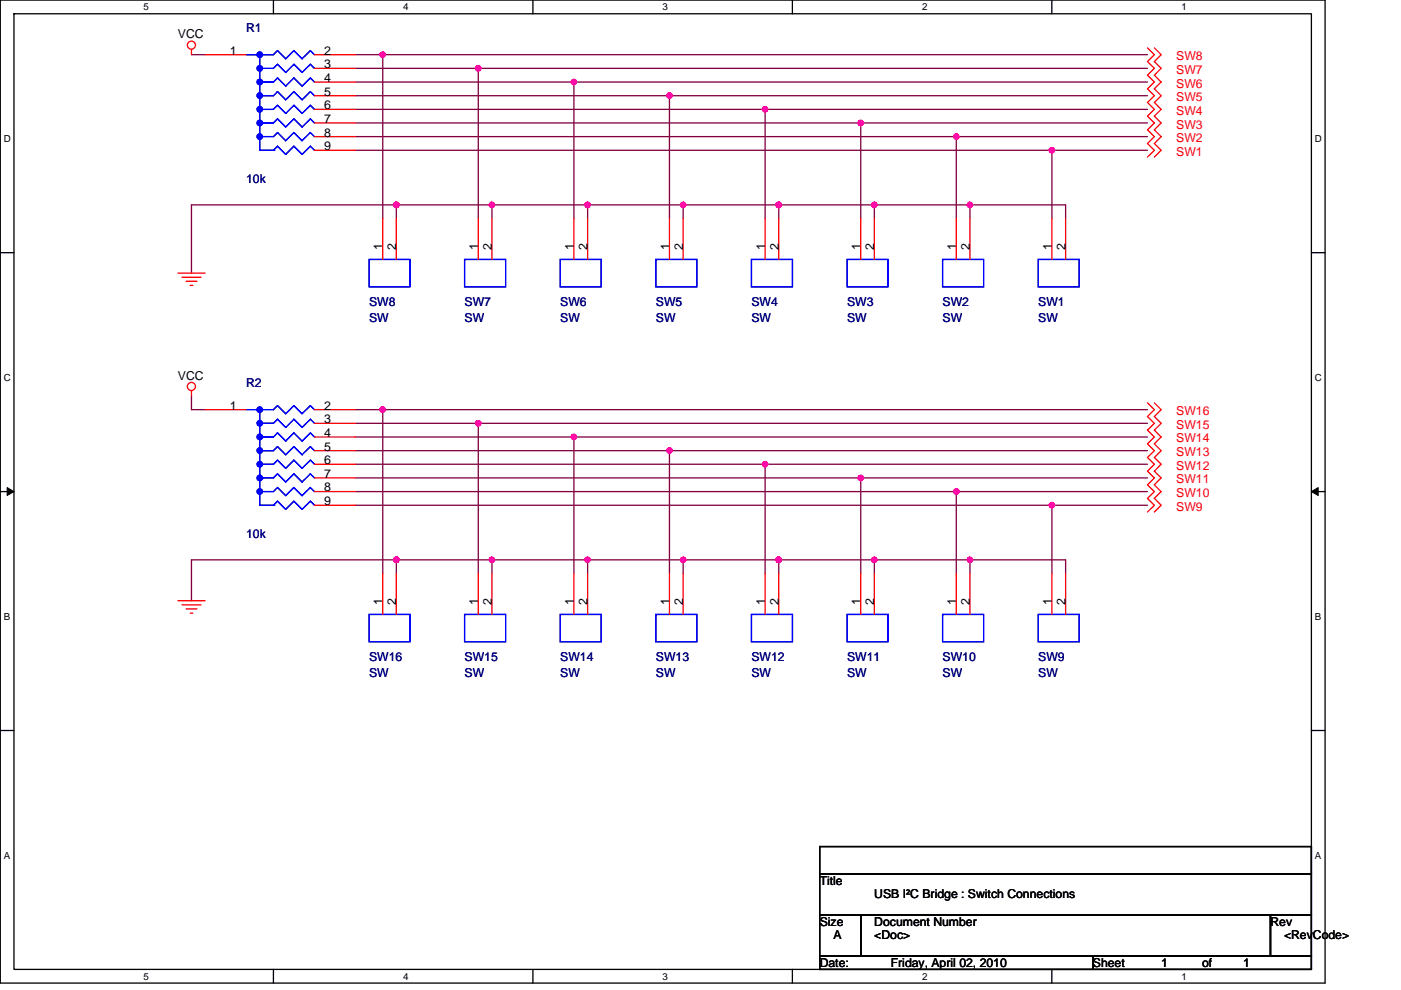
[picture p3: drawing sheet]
<svg xmlns="http://www.w3.org/2000/svg" width="297mm" height="210mm" viewBox="0 0 297 210" stroke-linecap="round" stroke-linejoin="round" font-family="sans-serif">
<path d="M.1 0h280.8v208.5h-280.8zM3 2.9h275v202.7h-275z" fill="none" stroke="#000" stroke-width=".28"/>
<g fill="#fff">
<path d="M30.5 .3h1.1v2.3h-1.1z"/>
<path d="M30.5 205.9h1.1v2.3h-1.1z"/>
</g>
<path d="M58 0v2.9M58 205.6v2.9" fill="none" stroke="#000" stroke-width=".28"/>
<g fill="#fff">
<path d="M85.5 .3h1.1v2.3h-1.1z"/>
<path d="M85.5 205.9h1.1v2.3h-1.1z"/>
</g>
<path d="M113 0v2.9M113 205.6v2.9" fill="none" stroke="#000" stroke-width=".28"/>
<g fill="#fff">
<path d="M140.5 .3h1.1v2.3h-1.1z"/>
<path d="M140.5 205.9h1.1v2.3h-1.1z"/>
</g>
<path d="M168 0v2.9M168 205.6v2.9" fill="none" stroke="#000" stroke-width=".28"/>
<g fill="#fff">
<path d="M195.5 .3h1.2v2.3h-1.2z"/>
<path d="M195.5 205.9h1.2v2.3h-1.2z"/>
</g>
<path d="M223 0v2.9M223 205.6v2.9" fill="none" stroke="#000" stroke-width=".28"/>
<g fill="#fff">
<path d="M250.5 .3h1.2v2.3h-1.2z"/>
<path d="M250.5 205.9h1.2v2.3h-1.2z"/>
<path d="M.8 28.3h1.5v2.3h-1.5z"/>
<path d="M278.8 28.3h1.5v2.3h-1.5z"/>
<path d="M.8 78.9h1.5v2.3h-1.5z"/>
<path d="M278.8 78.9h1.5v2.3h-1.5z"/>
</g>
<path d="M.1 53.6h2.9M278 53.6h2.9" fill="none" stroke="#000" stroke-width=".28"/>
<g fill="#fff">
<path d="M.8 129.6h1.4v2.3h-1.4z"/>
<path d="M278.8 129.6h1.4v2.3h-1.4z"/>
</g>
<path d="M.1 104.3h2.9M278 104.3h2.9" fill="none" stroke="#000" stroke-width=".28"/>
<path d="M1.5 103.4l1.5 .9-1.5 .8zM278 104.3l1.5-.9v1.7z" fill="#000" stroke="#000" stroke-width=".21"/>
<g fill="#fff">
<path d="M.8 180.3h1.4v2.3h-1.4z"/>
<path d="M278.8 180.3h1.4v2.3h-1.4z"/>
</g>
<path d="M.1 154.9h2.9M278 154.9h2.9M173.8 179.6h104.2v5.7h-104.2zM173.8 194h8.7v8.7h-8.7zM173.8 185.3h104.2v8.7h-104.2zM182.5 194h86.9v8.7h-86.9zM269.4 194h8.6v8.7h-8.6zM173.8 202.7h57.9v2.9h-57.9zM231.7 202.7h46.3v2.9h-46.3z" fill="none" stroke="#000" stroke-width=".28"/>
<g fill="none" stroke="#800040" stroke-width=".28">
<path d="M40.6 11.6h2.9M75.4 14.5h26v31.9M75.4 17.4h46.3v29M75.4 11.6h5.7M81.1 11.6v34.8M81.1 11.6h162.2M101.4 14.5h141.9M121.7 17.4h121.6M75.4 31.9h147.6v14.5M75.4 29h127.4v17.4M75.4 20.3h66.5v26.1M75.4 23.2h86.8v23.2"/>
<path d="M75.4 26.1h107.1v20.3M141.9 20.3h101.4M162.2 23.2h81.1M182.5 26.1h60.8M202.8 29h40.5M223 31.9h20.3M84 43.5h20.3M84 43.5h-43.4v14.4M84 43.5v2.9M104.3 43.5v2.9M104.3 43.5h20.3M124.6 43.5v2.9"/>
<path d="M124.6 43.5h20.2M144.8 43.5h20.3M144.8 43.5v2.9M165.1 43.5h20.3M165.1 43.5v2.9M185.4 43.5h20.3M185.4 43.5v2.9M205.7 43.5h20.2v2.9M205.7 43.5v2.9M40.6 84v2.9h2.9M75.4 89.8h26v31.8M75.4 95.6h66.5v26"/>
<path d="M75.4 98.5h86.8v23.1M75.4 92.7h46.3v28.9M75.4 86.9h5.7v34.7M81.1 86.9h162.2M101.4 89.8h141.9M121.7 92.7h121.6M141.9 95.6h101.4M162.2 98.5h81.1M75.4 104.3h127.4v17.3M75.4 107.2h147.6v14.4M75.4 101.4h107.1v20.2M84 118.7h-43.4v8.7"/>
<path d="M84 118.7h20.3M84 118.7v2.9M104.3 118.7v2.9M104.3 118.7h20.3M124.6 118.7v2.9M124.6 118.7h20.2M144.8 118.7h20.3M144.8 118.7v2.9M165.1 118.7h20.3M165.1 118.7v2.9M182.5 101.4h60.8M185.4 118.7h20.3"/>
<path d="M185.4 118.7v2.9M202.8 104.3h40.5M205.7 118.7h20.2v2.9M205.7 118.7v2.9M223 107.2h20.3"/>
</g>
<g fill="#f0f" stroke="#f0f" stroke-width=".28">
<circle cx="84" cy="118.7" r=".57"/>
<circle cx="182.5" cy="101.4" r=".57"/>
<circle cx="104.3" cy="118.7" r=".57"/>
<circle cx="124.6" cy="118.7" r=".57"/>
<circle cx="165.1" cy="118.7" r=".57"/>
<circle cx="144.8" cy="118.7" r=".57"/>
<circle cx="205.6" cy="118.7" r=".57"/>
<circle cx="101.4" cy="89.8" r=".57"/>
<circle cx="141.9" cy="95.6" r=".57"/>
<circle cx="162.2" cy="98.5" r=".57"/>
<circle cx="223" cy="107.1" r=".57"/>
<circle cx="185.4" cy="118.7" r=".57"/>
<circle cx="202.8" cy="104.3" r=".57"/>
<circle cx="121.7" cy="92.7" r=".57"/>
<circle cx="81.1" cy="86.9" r=".57"/>
<circle cx="84" cy="43.5" r=".57"/>
<circle cx="182.5" cy="26.1" r=".57"/>
<circle cx="104.3" cy="43.5" r=".57"/>
<circle cx="124.6" cy="43.5" r=".57"/>
<circle cx="165.1" cy="43.5" r=".57"/>
<circle cx="144.8" cy="43.5" r=".57"/>
<circle cx="205.6" cy="43.5" r=".57"/>
<circle cx="101.4" cy="14.5" r=".57"/>
<circle cx="121.7" cy="17.4" r=".57"/>
<circle cx="141.9" cy="20.3" r=".57"/>
<circle cx="162.2" cy="23.2" r=".57"/>
<circle cx="223" cy="31.9" r=".57"/>
<circle cx="185.4" cy="43.5" r=".57"/>
<circle cx="202.8" cy="29" r=".57"/>
<circle cx="81.1" cy="11.6" r=".57"/>
</g>
<g fill="none" stroke="#f00" stroke-width=".28">
<path d="M40.6 10.5v1.1M43.5 11.6h8.7M66.7 11.6h8.7M66.7 14.5h8.7M66.7 17.4h8.7M243.3 10.2l1.4 1.4-1.4 1.5 1.4 1.4-1.4 1.5 1.4 1.4-1.4 1.4 1.4 1.5-1.4 1.4 1.4 1.5-1.4 1.4 1.4 1.5-1.4 1.4 1.4 1.5-1.4 1.4 1.4 1.5-1.4 1.4M244.7 10.2l1.5 1.4-1.5 1.5 1.5 1.4-1.5 1.5 1.5 1.4-1.5 1.4 1.5 1.5-1.5 1.4 1.5 1.5-1.5 1.4 1.5 1.5-1.5 1.4 1.5 1.5-1.5 1.4 1.5 1.5-1.5 1.4M66.7 20.3h8.7M66.7 23.2h8.7M66.7 26.1h8.7M66.7 29h8.7M66.7 31.9h8.7"/>
<path d="M37.7 57.9h5.8M38.6 58.8h4M39.5 59.7h2.3M81.1 46.4v8.6M84 46.4v8.6M101.4 46.4v8.6M104.3 46.4v8.6M121.7 46.4v8.6M124.6 46.4v8.6M141.9 46.4v8.6M144.8 46.4v8.6M162.2 46.4v8.6"/>
<path d="M165.1 46.4v8.6M182.5 46.4v8.6M185.4 46.4v8.6M202.8 46.4v8.6M205.7 46.4v8.6M223 46.4v8.6M225.9 46.4v8.6M40.3 60.5h.6M40.6 82.8v1.2M43.5 86.9h8.7M66.7 86.9h8.7M66.7 89.8h8.7"/>
<path d="M66.7 92.7h8.7M66.7 95.6h8.7M66.7 98.5h8.7M243.3 85.4l1.4 1.5-1.4 1.4 1.4 1.5-1.4 1.4 1.4 1.5-1.4 1.4 1.4 1.5-1.4 1.4 1.4 1.5-1.4 1.4 1.4 1.5-1.4 1.4 1.4 1.5-1.4 1.4 1.4 1.5-1.4 1.4M244.7 85.4l1.5 1.5-1.5 1.4 1.5 1.5-1.5 1.4 1.5 1.5-1.5 1.4 1.5 1.5-1.5 1.4 1.5 1.5-1.5 1.4 1.5 1.5-1.5 1.4 1.5 1.5-1.5 1.4 1.5 1.5-1.5 1.4M66.7 101.4h8.7M66.7 104.3h8.7M66.7 107.2h8.7M37.7 127.4h5.8M38.6 128.3h4M39.5 129.2h2.3M40.3 130h.6"/>
<path d="M81.1 121.6v8.7M84 121.6v8.7M101.4 121.6v8.7M104.3 121.6v8.7M121.7 121.6v8.7M124.6 121.6v8.7M141.9 121.6v8.7M144.8 121.6v8.7M162.2 121.6v8.7M165.1 121.6v8.7M182.5 121.6v8.7M185.4 121.6v8.7"/>
<path d="M202.8 121.6v8.7M205.7 121.6v8.7M223 121.6v8.7M225.9 121.6v8.7"/>
<circle cx="40.6" cy="9.6" r=".86"/>
<circle cx="40.6" cy="82" r=".86"/>
</g>
<g fill="none" stroke="#00f" stroke-width=".28">
<path d="M55.1 14.5h2.9l.8-.9 1.8 1.8 1.7-1.8 1.7 1.8 1.8-1.8 .9 .9M55.1 17.4h2.9l.8-.9 1.8 1.8 1.7-1.8 1.7 1.8 1.8-1.8 .9 .9M55.1 11.6v20.3h3.2M66.7 11.6l-.9-.9-1.8 1.8-1.7-1.8-1.7 1.8-1.8-1.8-.8 .9h-5.8M58 31.9l.8-.9 1.8 1.7 1.7-1.7 1.7 1.7 1.8-1.7 .9 .9M66.7 20.3l-.9-.9-1.8 1.8-1.7-1.8-1.7 1.8-1.8-1.8-.8 .9h-2.9M66.7 23.2l-.9-.9-1.8 1.8-1.7-1.8-1.7 1.8-1.8-1.8-.8 .9h-2.9M66.7 26.1l-.9-.9-1.8 1.7-1.7-1.7-1.7 1.7-1.8-1.7-.8 .9h-2.9M66.7 29l-.9-.9-1.8 1.7-1.7-1.7-1.7 1.7-1.8-1.7-.8 .9h-2.9M78.2 55h8.7v5.8h-8.7zM98.5 55h8.7v5.8h-8.7zM118.8 55h8.7v5.8h-8.7z"/>
<path d="M139.1 55h8.6v5.8h-8.6zM159.3 55h8.7v5.8h-8.7zM179.6 55h8.7v5.8h-8.7zM199.9 55h8.7v5.8h-8.7zM220.1 55h8.7v5.8h-8.7zM55.1 92.7h2.9l.8-.9 1.8 1.8 1.7-1.8 1.7 1.8 1.8-1.8 .9 .9M55.1 86.9v20.3h3.2M66.7 95.6l-.9-.9-1.8 1.8-1.7-1.8-1.7 1.8-1.8-1.8-.8 .9h-2.9M66.7 98.5l-.9-.9-1.8 1.7-1.7-1.7-1.7 1.7-1.8-1.7-.8 .9h-2.9M66.7 86.9l-.9-.9-1.8 1.8-1.7-1.8-1.7 1.8-1.8-1.8-.8 .9h-5.8M66.7 89.8l-.9-.9-1.8 1.8-1.7-1.8-1.7 1.8-1.8-1.8-.8 .9h-2.9M58 107.2l.8-.9 1.8 1.7 1.7-1.7 1.7 1.7 1.8-1.7 .9 .9"/>
<path d="M66.7 101.4l-.9-.9-1.8 1.7-1.7-1.7-1.7 1.7-1.8-1.7-.8 .9h-2.9M66.7 104.3l-.9-.9-1.8 1.7-1.7-1.7-1.7 1.7-1.8-1.7-.8 .9h-2.9M78.2 130.3h8.7v5.8h-8.7zM98.5 130.3h8.7v5.8h-8.7zM118.8 130.3h8.7v5.8h-8.7zM139.1 130.3h8.6v5.8h-8.6zM159.3 130.3h8.7v5.8h-8.7zM179.6 130.3h8.7v5.8h-8.7zM199.9 130.3h8.7v5.8h-8.7zM220.1 130.3h8.7v5.8h-8.7z"/>
</g>
<g fill="#00f" stroke="#00f" stroke-width=".28">
<circle cx="55.1" cy="86.9" r=".57"/>
<circle cx="55.1" cy="89.8" r=".57"/>
<circle cx="55.1" cy="92.7" r=".57"/>
<circle cx="55.1" cy="95.6" r=".57"/>
<circle cx="55.1" cy="101.4" r=".57"/>
<circle cx="55.1" cy="98.5" r=".57"/>
<circle cx="55.1" cy="104.3" r=".57"/>
<circle cx="55.1" cy="11.6" r=".57"/>
<circle cx="55.1" cy="14.5" r=".57"/>
<circle cx="55.1" cy="17.4" r=".57"/>
<circle cx="55.1" cy="20.3" r=".57"/>
<circle cx="55.1" cy="26.1" r=".57"/>
<circle cx="55.1" cy="23.2" r=".57"/>
<circle cx="55.1" cy="29" r=".57"/>
</g>
<g font-size="2.6">
<text x="37.7" y="8.1">VCC</text>
<text x="48.7" y="11.6">1</text>
<text x="68.7" y="11.6">2</text>
<text x="68.7" y="14.5">3</text>
<text x="68.7" y="17.4">4</text>
<text x="68.7" y="20.3">5</text>
<text x="68.7" y="23.2">6</text>
<text x="68.7" y="26.1">7</text>
<text x="68.7" y="29">8</text>
<text x="68.7" y="31.9">9</text>
<text x="81.1" y="53" transform="rotate(-90 81.1 53)">1</text>
<text x="84" y="53" transform="rotate(-90 84 53)">2</text>
<text x="101.4" y="53" transform="rotate(-90 101.4 53)">1</text>
<text x="104.3" y="53" transform="rotate(-90 104.3 53)">2</text>
<text x="121.7" y="53" transform="rotate(-90 121.7 53)">1</text>
<text x="124.6" y="53" transform="rotate(-90 124.6 53)">2</text>
<text x="141.9" y="53" transform="rotate(-90 141.9 53)">1</text>
<text x="144.8" y="53" transform="rotate(-90 144.8 53)">2</text>
<text x="162.2" y="53" transform="rotate(-90 162.2 53)">1</text>
<text x="165.1" y="53" transform="rotate(-90 165.1 53)">2</text>
<text x="182.5" y="53" transform="rotate(-90 182.5 53)">1</text>
<text x="185.4" y="53" transform="rotate(-90 185.4 53)">2</text>
<text x="202.7" y="53" transform="rotate(-90 202.7 53)">1</text>
<text x="205.6" y="53" transform="rotate(-90 205.6 53)">2</text>
<text x="223" y="53" transform="rotate(-90 223 53)">1</text>
<text x="225.9" y="53" transform="rotate(-90 225.9 53)">2</text>
<text x="37.7" y="80.5">VCC</text>
<text x="48.7" y="86.9">1</text>
<text x="68.7" y="86.9">2</text>
<text x="68.7" y="89.8">3</text>
<text x="68.7" y="92.7">4</text>
<text x="68.7" y="95.6">5</text>
<text x="68.7" y="98.4">6</text>
<text x="68.7" y="101.3">7</text>
<text x="68.7" y="104.2">8</text>
<text x="68.7" y="107.1">9</text>
<text x="81.1" y="128.3" transform="rotate(-90 81.1 128.3)">1</text>
<text x="84" y="128.3" transform="rotate(-90 84 128.3)">2</text>
<text x="101.4" y="128.3" transform="rotate(-90 101.4 128.3)">1</text>
<text x="104.3" y="128.3" transform="rotate(-90 104.3 128.3)">2</text>
<text x="121.7" y="128.3" transform="rotate(-90 121.7 128.3)">1</text>
<text x="124.6" y="128.3" transform="rotate(-90 124.6 128.3)">2</text>
<text x="141.9" y="128.3" transform="rotate(-90 141.9 128.3)">1</text>
<text x="144.8" y="128.3" transform="rotate(-90 144.8 128.3)">2</text>
<text x="162.2" y="128.3" transform="rotate(-90 162.2 128.3)">1</text>
<text x="165.1" y="128.3" transform="rotate(-90 165.1 128.3)">2</text>
<text x="182.5" y="128.3" transform="rotate(-90 182.5 128.3)">1</text>
<text x="185.4" y="128.3" transform="rotate(-90 185.4 128.3)">2</text>
<text x="202.7" y="128.3" transform="rotate(-90 202.7 128.3)">1</text>
<text x="205.6" y="128.3" transform="rotate(-90 205.6 128.3)">2</text>
<text x="223" y="128.3" transform="rotate(-90 223 128.3)">1</text>
<text x="225.9" y="128.3" transform="rotate(-90 225.9 128.3)">2</text>
<text x="173.8" y="187.7">Title</text>
<text x="185.4" y="190.6">USB I²C Bridge : Switch Connections</text>
<text x="173.8" y="196.4">Size</text>
<text x="185.4" y="196.4">Document Number</text>
<text x="269.4" y="196.4">Rev</text>
<text x="176.7" y="199.3">A</text>
<text x="185.4" y="199.3">&lt;Doc&gt;</text>
<text x="272.2" y="199.3">&lt;RevCode&gt;</text>
<text x="173.8" y="205">Date:</text>
<text x="188.9" y="205">Friday, April 02, 2010</text>
<text x="231.7" y="205">Sheet</text>
<text x="246.2" y="205">1</text>
<text x="254.9" y="205">of</text>
<text x="263.6" y="205">1</text>
</g>
<g font-size="2.6" fill="#000080">
<text x="52.2" y="6.7">R1</text>
<text x="52.2" y="38.8">10k</text>
<text x="78.2" y="64.9">SW8</text>
<text x="98.5" y="64.9">SW7</text>
<text x="118.8" y="64.9">SW6</text>
<text x="139.1" y="64.9">SW5</text>
<text x="159.3" y="64.9">SW4</text>
<text x="179.6" y="64.9">SW3</text>
<text x="199.9" y="64.9">SW2</text>
<text x="220.1" y="64.9">SW1</text>
<text x="78.2" y="68.4">SW</text>
<text x="98.5" y="68.4">SW</text>
<text x="118.8" y="68.4">SW</text>
<text x="139.1" y="68.4">SW</text>
<text x="159.3" y="68.4">SW</text>
<text x="179.6" y="68.4">SW</text>
<text x="199.9" y="68.4">SW</text>
<text x="220.1" y="68.4">SW</text>
<text x="52.2" y="82">R2</text>
<text x="52.2" y="114.1">10k</text>
<text x="78.2" y="140.2">SW16</text>
<text x="78.2" y="143.7">SW</text>
<text x="98.5" y="140.2">SW15</text>
<text x="98.5" y="143.7">SW</text>
<text x="118.8" y="140.2">SW14</text>
<text x="118.8" y="143.7">SW</text>
<text x="139.1" y="140.2">SW13</text>
<text x="139.1" y="143.7">SW</text>
<text x="159.3" y="140.2">SW12</text>
<text x="159.3" y="143.7">SW</text>
<text x="179.6" y="140.2">SW11</text>
<text x="179.6" y="143.7">SW</text>
<text x="199.9" y="140.2">SW10</text>
<text x="199.9" y="143.7">SW</text>
<text x="220.1" y="140.2">SW9</text>
<text x="220.1" y="143.7">SW</text>
</g>
<g font-size="2.6" fill="#f00">
<text x="249.4" y="12.8">SW8</text>
<text x="249.4" y="15.7">SW7</text>
<text x="249.4" y="18.6">SW6</text>
<text x="249.4" y="21.5">SW5</text>
<text x="249.4" y="24.4">SW4</text>
<text x="249.4" y="27.3">SW3</text>
<text x="249.4" y="30.1">SW2</text>
<text x="249.4" y="33">SW1</text>
<text x="249.4" y="88.1">SW16</text>
<text x="249.4" y="91">SW15</text>
<text x="249.4" y="93.9">SW14</text>
<text x="249.4" y="96.8">SW13</text>
<text x="249.4" y="99.7">SW12</text>
<text x="249.4" y="102.5">SW11</text>
<text x="249.4" y="105.4">SW10</text>
<text x="249.4" y="108.3">SW9</text>
</g>
<g font-size="2.1">
<text x="30.5" y="2.2">5</text>
<text x="85.5" y="2.2">4</text>
<text x="140.5" y="2.2">3</text>
<text x="195.5" y="2.2">2</text>
<text x="250.5" y="2.2">1</text>
<text x=".8" y="30.1">D</text>
<text x="278.8" y="30.1">D</text>
<text x=".8" y="80.8">C</text>
<text x="278.8" y="80.8">C</text>
<text x=".8" y="131.4">B</text>
<text x="278.8" y="131.4">B</text>
<text x=".8" y="182.1">A</text>
<text x="278.8" y="182.1">A</text>
<text x="30.5" y="207.8">5</text>
<text x="85.5" y="207.8">4</text>
<text x="140.5" y="207.8">3</text>
<text x="195.5" y="207.8">2</text>
<text x="250.5" y="207.8">1</text>
</g>
</svg>
